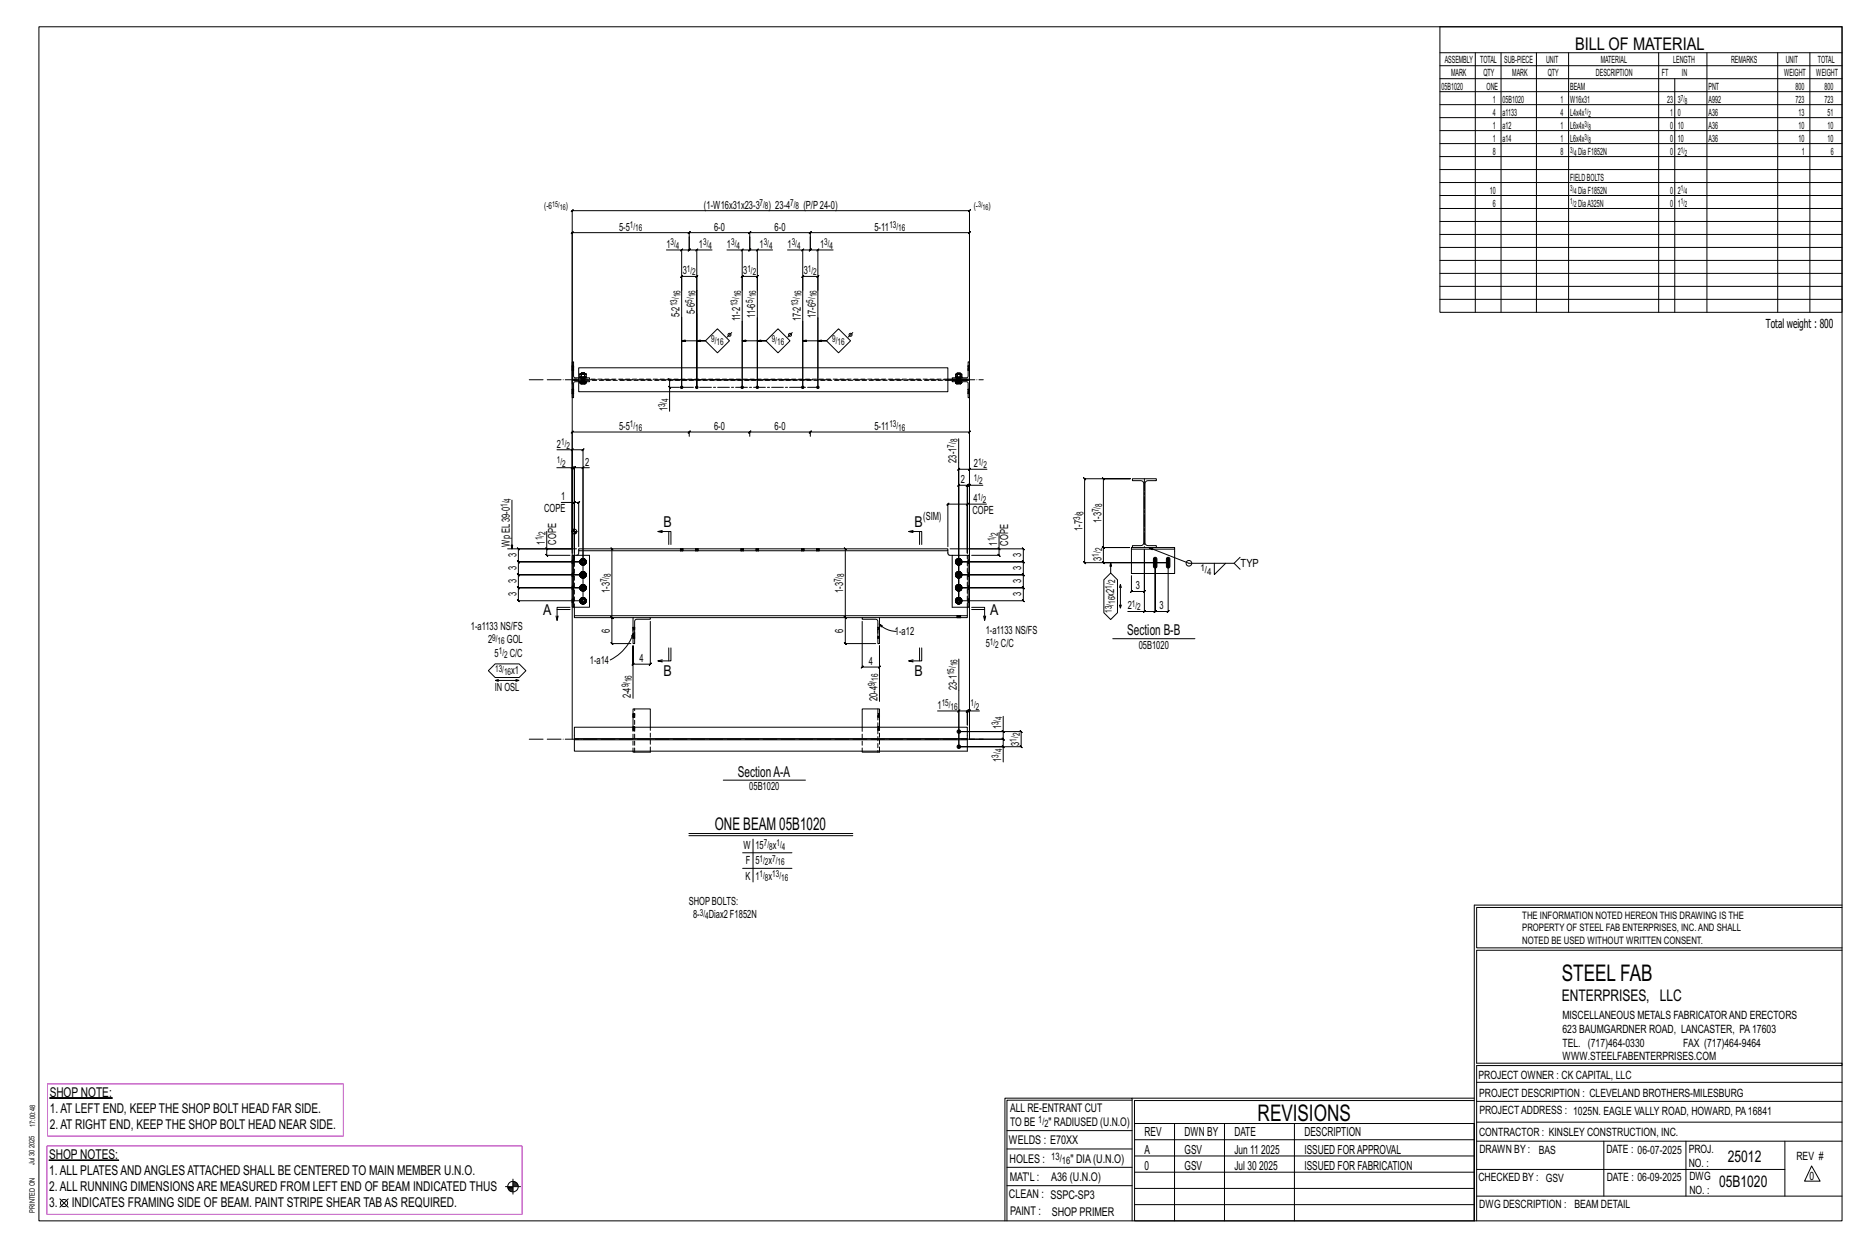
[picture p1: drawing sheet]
<svg xmlns="http://www.w3.org/2000/svg" width="914mm" height="610mm" viewBox="0 0 914 610" stroke-linecap="round" stroke-linejoin="round" font-family="sans-serif">
<g fill="#000" stroke="#000" stroke-width=".49">
<path d="M565 273h1v4a.9 .9 0 0 1-1 1 .9 .9 0 0 1 0-1zM571 273h2v4a.9 .9 0 0 1-1 1 .9 .9 0 0 1-1-1zM24 537h31zM24 568h34z"/>
<circle cx="334" cy="189" r=".6"/>
<circle cx="341" cy="189" r=".6"/>
<circle cx="363" cy="189" r=".6"/>
<circle cx="371" cy="189" r=".6"/>
<circle cx="393" cy="189" r=".6"/>
<circle cx="400" cy="189" r=".6"/>
<circle cx="469" cy="358" r=".9"/>
<circle cx="469" cy="365" r=".9"/>
</g>
<g fill="none" stroke="#000" stroke-width=".49">
<path d="M19 13h883v584h-883zM705 13h197v140h-197zM705 26h197M705 32h197M705 39h197M722 26v127M735 26v127M752 26v127M768 26v127M812 26v127M820 39v114M836 26v127"/>
<path d="M870 26v127M886 26v127M705 45h197M705 51h197M705 58h197M705 64h197M705 70h197M705 77h197M705 83h197M705 89h197M705 96h197M337 114l1-1-1 1z"/>
<path d="M337 116v6h1l-1 1v-1h-3M337 116v6v1l1-1h-1h4M337 116l1-3-1 1h-57l1-1-1 1v74M337 114h30l1-1-1 3M367 114l1-1-1 1zM367 116v6h1l-1 1v-1h-4M367 116v6v1l1-1h-1h4M367 114h30h-1l1-1v3M397 116v6l-1 1 1-1h-4M397 116v6l-1 1 1-1h3M397 114h78h-1l1-1v3M397 113l-1 1z"/>
<path d="M705 102h197M705 108h197M705 115h197M326 122h8v20M334 122l-1 1zM341 122h1l-1 1zM349 122h-8v20v-7h1l-1 1v-1h-7l-1 1 1-1v54M356 122h7v20M363 122h1l-1 1zM371 122l-1 1zM378 122h-7v20M385 122h8v20"/>
<path d="M393 122l-1 1 1-1zM400 123l1-1zM408 122h-8v20M705 121h197M705 127h197M705 134h197M334 155v34zM341 142v47zM341 153v36M363 157v32zM371 156v33zM393 157v32z"/>
<path d="M400 156v33zM705 140h197M705 146h197M280 179h.1M281 179h.1M283 180h181v12h-181zM334 167h11h-4M351 161l6 6-6 6-6-6zM358 163l-2 2M363 167h12h-4M381 161l6 6-6 6-6-6zM388 163l-2 2"/>
<path d="M393 167h12h-5M410 161l6 6-6 6-5-6zM417 163l-2 2M474 179h.1M475 179h.1M280 190h.1M280 193h.1M280 181h.1M281 190h.1M281 193h.1M281 181h.1M283 186h-3v9h1v-8h2"/>
<path d="M283 185l-2 1h2M283 185l-2-1v-7h-1v9h2M285 185h.1M285 185v1M285 186h.1M285 187h.1M286 185h.1M286 185v1M286 186h.1M286 187h.1M327 189l1 1zM333 189h-5v12"/>
<path d="M363 189v-54v1l1-1h-1h8l-1 1 1-1v54M393 189v-54l-1 1 1-1h7v1l1-1h-1v54M397 186h-69l-1-1 1 1v3M464 185l10 1h-10M466 186h9v9h-1v-8h-8zM466 185h8v-8h1v9h-9zM468 185h3zM468 187h.1M468 185v-2h1v2M468 187v1M468 187h1h-1v1v-1M468 185h.1"/>
<path d="M468 185v1M468 186h.1M468 183h3v2M469 183h1v2M469 188v-1h1v1M469 187h.1M469 188l1-1v1M470 187h-1v1M470 185h.1M470 185v1M470 186h.1M470 187h.1"/>
<path d="M470 187h1M471 187h.1M471 187l-1 1M474 190h.1M474 193h.1M474 181h.1M475 190h.1M475 193h.1M475 181h.1M337 211h1l-1 1zM337 213l1-2-1 1v-1h-57h1l-1 1v-1v60M337 211h30v1l1-1-1 2"/>
<path d="M367 211h1l-1 1zM367 211h30l-1 1 1-1v2M397 211h78l-1 1 1-1v2M397 211l-1 1zM469 215v79v-64l1-1-1 1h6M273 220h7v49v-40h-7M280 221l1-1zM280 229l1-1zM280 220h5v1l1-1h-1v74h-31l-1-1 1 1v-6l-1-1 1 1h31h-31l-1-1 1 1v-7v1l-1-1h1h31h-31v1l-1-1h1v-6l-1-1 1 1-1-1 1 1v-6l-1-1 1 1h26h-32M280 229h9M285 229l1-1-1 1zM285 229v46h-31h31"/>
<path d="M475 237h-1l-1 1 1-1v34M475 229l-1 1zM475 237l-1 1zM481 237h-6v34M483 230h-8v39h26l-1-1 1 1v6l-1-1 1 1h-32h32l-1-1 1 1v6h-1l1 1v-1h-32h32h-1l1 1v-1v7l-1-1 1 1h-32h32l-1-1 1 1v6l-1-1 1 1h-32v-57v1l1-1h-1h5l-1 1 1-1v34M530 234h1h22h-13l1 1-1-1v34v-1l1 1h-1h13h-13v-1l1 1h-1v7l1 1-1-1h32h-41v1l-1-1h1v-41v1zM554 234h12v1h-5l-1 2v29l1 1h5v1h-12v-1h5l1-1v-29l-1-2h-5zM251 245v24M268 260v9h14M275 246h6v25M280 260h.1M280 259v1"/>
<path d="M281 259v1M281 246l1-1zM281 246h2l1-1-1 1v21M281 259v8M324 260h-2M447 260h-2M474 247h-10v-1l-1 1h1v20M474 246l-1 1zM483 247h-9v24M267 268l1 1zM268 269v3l-1-1 1 1h11M280 260h3"/>
<path d="M280 272h1v25h-1zM281 272h8v25h-8M281 269v-40l1-1-1 1 1-1-1 1v46M281 260v1M282 260v1M283 269h181h-181zM283 269v2l-1 1M284 275h.1M284 274v1M284 276h1M284 274v1v1v-1M285 276h.1"/>
<path d="M285 280h-1M285 273l-1 1M285 276h1M285 280h.1M285 273v1M285 274l1-1v1M286 274l1 1M286 280h-1M286 273l-1 1M286 276h-1M286 275h1l-1 1M286 275v1"/>
<path d="M286 274h1h-1M287 274v1M300 269l-1-1 1 1v33h-1l1 1-1-1 1 1v-1v13l-1-1 1 1h9M324 261l-2-1h6v6M327 260v6M333 269h.1M334 269h.1M340 269h.1M342 269h.1M363 269h.1M364 269h.1M370 269h.1"/>
<path d="M371 269h.1M392 269h.1M394 269h.1M400 269h.1M401 269h.1M414 269l-1-1 1 1v33h-1l1 1-1-1 1 1v-1v13l-1-1 1 1h15M447 261l-2-1h6v6M450 260v6M464 269v2l2 1M468 275h.1M468 274v1M468 276h1"/>
<path d="M468 274v1v1v-1M469 276h.1M469 273l-1 1M469 280h-1M469 276h1M469 273v1M469 274l1-1v1M469 280h.1M470 274l1 1M470 273l-1 1M470 280h-1M470 276h-1"/>
<path d="M470 275h1l-1 1M470 275v1M470 274h1h-1M471 274v1M474 272h1v25h-1zM474 272h-8v25h8M489 268l1 1zM489 261v8h-24M489 269v3v-1l1 1h-1h-13M544 275v5M554 268v13h21v-12M563 268l19 8h22l3-3"/>
<path d="M566 268h9v1h-21M572 275v24l-1 1 1-1h-7h1l-1 1v-1v-24v24h1l-1 1v-1h-5M594 276v5l6-5M604 276l3 3M273 298h6M279 297h-6v6v-2M281 297v4M284 294h.1M284 288h.1M284 281h.1M284 293v1M284 287v1"/>
<path d="M284 295h1M284 289h1M284 282l1 1M284 281v1M284 294v-1v1v1v-1M284 287v-1v2v1v-1M284 281v-1v1v1M285 295h.1M285 288v1M285 282v1M285 293h-1M285 286h-1"/>
<path d="M285 295h1M285 289h1M285 282l1 1M285 292v1M285 293h1M285 286v1M285 287l1-1v1M285 280h1M286 293l1 1M286 287l1 1M286 280l1 1v1M286 293h-1"/>
<path d="M286 286l-1 1M286 295h-1M286 288v1h-1M286 282v1l-1-1M286 294h1l-1 1M286 288h1l-1 1M286 282h1h-1M286 294v1M286 288v1M286 281v1M286 293h1l-1 1M286 286l1 1h-1"/>
<path d="M286 280l1 1h-1M287 293v1M287 287v1M287 281h.1M468 294h.1M468 288h.1M468 281h.1M468 287v1M468 293v1M468 282l1 1M468 289h1M468 295h1"/>
<path d="M468 281v1M468 281v-1v1v1M468 287v-1v2v1v-1M468 294v-1v1v1v-1M469 282v1M469 288v1M469 295h.1M469 286h-1M469 293h-1M469 282l1 1M469 289h1M469 295h1"/>
<path d="M469 280h1M469 286v1M469 287l1-1v1M469 292v1M469 293h1M470 280l1 1v1M470 287l1 1M470 293l1 1M470 286l-1 1M470 293h-1M470 282v1l-1-1M470 288v1h-1"/>
<path d="M470 295h-1M470 282h1h-1M470 288h1l-1 1M470 294h1l-1 1M470 281v1M470 288v1M470 294v1M470 280l1 1h-1M470 286l1 1h-1M470 293h1l-1 1M471 281h.1M471 287v1"/>
<path d="M471 293v1M474 297v5h-43M476 297h6v6l1-2M476 298h6M544 280l3 4v16l-3 3-4-3v-16zM548 287v-1l1 1M548 286v11v-1M549 296l-1 1M554 282v7l-1 1 1-1h6v1l1-1h-1v-20v30h-8M560 299h1l-1 1zM272 301l1 2M310 312h.1"/>
<path d="M310 307h.1M310 302h8v1h-6l-1 1v11h-1zM310 310v1h-1zM310 310a23 23 0 0 1-11 13M311 312h.1M311 307h.1M318 304v21l1-1-1 1h-8v-1l-1 1h1v-9v26M318 302h104M327 317v6M328 317v6h-6l2 1M422 302h9v13h-1v-11l-1-1h-7zM422 304v22v1l1-1h-1h9l-1 1 1-1v-10v27"/>
<path d="M430 312h.1M430 307h.1M430 305l2 1-1 1zM430 305a12 12 0 0 0 9 4M431 312h.1M431 307h.1M450 317v6M451 317v6h-6l2 1M468 301h.1M468 302h.1M470 301h.1M470 302h.1"/>
<path d="M474 301h-193v1h29M481 301l1 2M545 312h40M239 328l3-3h12l3 3-3 3h-12zM243 333h11h-1M244 332l-1 1h1M253 332l1 1M324 323h-2M447 323h-2M469 322v43v-17h-10M310 356v-9h8v9M422 356v-9h9v9"/>
<path d="M469 348h5h-1l1-1v1v7v-7h-1l1-1v1h1M470 347l-1 1zM475 347l-1 1zM479 348h-4v14M491 357l1 1zM491 350v8h-22h31l-1-1 1 1v7h-1l1 1v-1h-31h22v8M491 358v4v-1l1 1h-1h-16M280 362v-259v1l1-1h-1h195l-1 1 1-1v259M281 361h193v1h-193zM281 362v6h193v-6M281 361v-5h193v5M310 368h8"/>
<path d="M422 368h9M475 362h16v-1l1 1h-1v3M491 365l1 1zM354 382h40M337 408h80M337 409h80M364 417h24M369 411v21M364 425h24M722 443v154M722 443h180M902 444h-179v20h179"/>
<path d="M902 465h-179v55h179v1h-179v76M554 538h-61v59M554 537h168M722 538h-167v13M723 539h179M723 530h179M493 553h61M555 550h167v47h-167zM555 558h167M575 550v47M599 550v47M634 550v47"/>
<path d="M723 549h179M723 558h179M785 558v27M825 558v27M874 558v27M251 577v7M251 579h2M251 580h3M251 578h2M493 571h61M493 562h61M555 573h167"/>
<path d="M555 566h167M723 572h151M887 570l4 8h-8zM29 587l4 4M33 587l-4 4M247 581h8M249 581h2M249 582h2M250 583h1M492 597v-60h62v60M493 580h61M555 589h167"/>
<path d="M555 581h167M723 585h179"/>
<circle cx="357" cy="164" r=".7"/>
<circle cx="387" cy="164" r=".7"/>
<circle cx="416" cy="164" r=".7"/>
<circle cx="281" cy="260" r="1.2"/>
<circle cx="582" cy="276" r="1.4"/>
<circle cx="31" cy="589" r="1.8"/>
<circle cx="251" cy="581" r="2.6"/>
</g>
<path d="M23 530h145v26h-145zM23 561h233v33h-233z" fill="none" stroke="#f0f" stroke-width=".5"/>
<g fill="none" stroke="#000" stroke-width=".49" stroke-dasharray="2 1.4">
<path d="M280 180h1M280 179h1M280 179h.1M281 179h-1M281 179h.1M474 180h1h-1M475 179h-1M475 179h.1M475 180l-1-1M280 191h1M280 191v-1M280 193h.1"/>
<path d="M280 192l1 1M280 192h1M280 181h.1M280 181h1M280 180l1 1M280 193h1M281 190h-1M281 190v1M281 192l-1-1 1 1M281 180h-1l1 1M283 186h181M283 187h6v-1"/>
<path d="M284 185h.1M284 187h.1M284 187v1zM284 183v2zM284 185h1zM284 183h1zM284 187l1 1zM284 187h1zM284 188h.1M285 185h.1M285 186h.1M285 186v1"/>
<path d="M285 185v1M285 185v2zM285 187h.1M285 183h.1M285 183v2zM285 185h1zM285 183h1zM285 188h.1M285 186v-1M285 187v1zM285 185v1zM285 186l1-1"/>
<path d="M285 185h1M285 186l1 1zM285 187h1zM286 186v-1M286 186v1M286 188h.1M286 187h.1M286 185h.1M286 183h.1M286 187v1zM286 185h1zM286 183v2z"/>
<path d="M286 183h1zM286 185v2zM286 186h.1M286 187v-1M287 185h.1M287 187l-1 1zM287 187h.1M287 183v2zM289 186v-1h-6M464 186h-181M468 187h.1M468 187v1"/>
<path d="M468 185h1h-1v-2h1v2v-2v2h1h-1M468 187h1M468 188v-1v1v-1h1M468 185h.1M468 186h.1M468 186v1M468 185v1M468 185v2zM468 183h1M469 183h1M469 188h.1M469 187h.1"/>
<path d="M469 185h.1M469 183h.1M469 185h-1h1M469 185h1M469 186v-1M469 186l-1 1M469 187v1l1-1M469 185v1zM469 186l1-1M469 186l1 1zM469 186v1M469 188v-1h1"/>
<path d="M469 187h1M470 186v-1M470 186v1M470 188h.1M470 187h.1M470 185h.1M470 183h.1M470 183v2zM470 185h1h-1v-2h1v2M470 185v2zM470 186h.1M470 187v-1"/>
<path d="M470 188v-1M470 187h1l-1 1zM470 185h1M471 187l-1 1zM471 187h.1M474 193h.1M474 191l1 1-1-1M474 181h.1M474 193h1M474 181h1M475 190h-1M475 192h-1"/>
<path d="M475 193h.1M475 190v1M475 191l-1-1M475 191h-1M475 180h-1M475 181h-1M475 181h.1M280 276h1zM280 276v-1M280 275l1 1M280 275h1M280 274h1"/>
<path d="M281 275h-1h1M281 272v25M284 275h.1M284 275l1-1-1 1 1 1-1-1M284 274v1zM284 275v1zM284 274v1M284 274h.1M284 276h1zM284 274l1-1zM284 276h1M284 274l1-1"/>
<path d="M284 275l1 1M284 274h1M285 275h.1M285 280h1zM285 276h1zM285 274h1zM285 274h-1v1v-1v1v1v-1v1h1M285 274v1zM285 275v1zM285 280h.1M285 276h.1M285 273h.1"/>
<path d="M285 274h.1M285 280h1h-1h1zM285 273v1M285 276h1M285 273h1h-1h1v1zM285 273h1zM286 276h.1M286 276v-1zM286 274h.1M286 280h.1M286 273v1zM286 273v1"/>
<path d="M286 280h1zM286 276h1zM286 273l1 1zM286 274v1zM286 280l1 1zM286 274l1 1zM286 275h.1M286 275h1l-1 1M286 274h1h-1M286 276v-1M286 274l1 1M287 274h.1"/>
<path d="M287 274v1zM287 274v1M287 275v1zM287 275l-1 1zM287 275h.1M333 269h.1M334 269h.1M334 269h-1M340 269h.1M340 269h1M341 269h-1M341 269h.1"/>
<path d="M342 269h.1M363 269h.1M363 269h1zM364 269h.1M370 269h.1M371 269h.1M371 269h-1M392 269h.1M393 269h-1M393 269h.1M393 269h1M394 269h-1"/>
<path d="M394 269h.1M400 269h.1M400 269h1zM401 269h.1M468 275h.1M468 275l1-1-1 1 1 1-1-1M468 274v1zM468 275v1zM468 274v1M468 274h.1M468 276h1zM468 274l1-1z"/>
<path d="M468 276h1M468 274l1-1M468 275l1 1M468 274h1M468 275h1zM469 276h1zM469 274h1zM469 280h1zM469 274h-1v1v-1v1v1v-1v1h1M469 274l-1 1zM469 275v1zM469 274h.1"/>
<path d="M469 276h.1M469 273h.1M469 280h.1M469 273v1M469 276h1M469 273h1h-1h1v1zM469 273h1zM469 280h1h-1h1zM470 276h.1M470 276v-1zM470 274h.1M470 273v1z"/>
<path d="M470 273v1M470 280h.1M470 274v1zM470 274l1 1zM470 280l1 1zM470 275h.1M470 275h1l-1 1M470 274h1h-1M470 276v-1M470 274l1 1M470 274h1zM471 274v1z"/>
<path d="M471 274v1M471 275l-1 1zM471 275h.1M474 274h1zM474 275h1l-1-1M475 274h.1M475 275l-1-1M475 275h-1M475 276h-1M280 295h1zM280 295h.1M280 294l1 1"/>
<path d="M280 294h1M280 293h1M280 288h1zM280 288h.1M280 288h1M280 287h1M280 282h1zM280 282h.1M280 282h1M280 281h1M280 280h1M281 294h-1l1 1"/>
<path d="M281 288h-1h1M281 282l-1-1 1 1M284 294v1zM284 288h.1M284 281v1zM284 294h.1M284 294l1-1-1 1 1 1-1-1M284 288l1-2-1 2 1 1-1-1M284 281l1-1-1 1 1 2-1-2M284 293v1zM284 295h.1M284 287v1z"/>
<path d="M284 288v1zM284 281h.1M284 282h.1M284 293v1M284 287v1M284 282v-1M284 293h.1M284 295h1zM284 293l1-1zM284 286v1zM284 289h1zM284 286h1z"/>
<path d="M284 280v1zM284 282l1 1zM284 280h1zM284 295h1M284 293h1zM284 293h1M284 289h1M284 286h1M284 282l1 1M284 280h1M284 294l1 1M284 294l1-1"/>
<path d="M284 288l1 1M284 287h1M284 282h1M284 281l1-1M285 294h.1M285 288h.1M285 281v1zM285 295h1zM285 293h1zM285 289h1zM285 286h1zM285 283h1z"/>
<path d="M285 293h-1v1v-1v1v1v-1v1h1M285 287l-1-1v2v-1v1v1v-1v1l1-1M285 280h-1v1v1h1M285 294v1zM285 287v1zM285 281h.1M285 282h.1M285 295v1zM285 292h.1M285 289h.1M285 286h.1M285 283h.1"/>
<path d="M285 293v1zM285 295h.1M285 293h.1M285 287h.1M285 282v1zM285 281v-1zM285 292v1v-1v1M285 296l1-1zM285 295h1M285 292l1 1-1-1 1 1zM285 292h1zM285 286v1"/>
<path d="M285 289h1M285 288h1zM285 287h1zM285 286h1h-1h1v1zM285 283h1M285 282l1 1M285 282h1zM285 280l1 1zM286 295h.1M286 295v-1zM286 293v1zM286 293h.1"/>
<path d="M286 289v-1M286 288h.1M286 287h.1M286 282h.1M286 281h.1M286 289h.1M286 286h.1M286 283v-1zM286 283v-1M286 295h1zM286 292l1 1zM286 289h1z"/>
<path d="M286 286h1zM286 283l1-1zM286 294h.1M286 287v1zM286 293l1 1zM286 286l1 2zM286 281v1zM286 294h1l-1 1M286 294l1-1h-1M286 288h1l-1 1M286 287h1l-1-1M286 282h1h-1"/>
<path d="M286 281h1l-1-1M286 295v-1M286 293l1 1M286 286v1l1 1M286 282v-1M286 280l1 2M287 293h.1M287 286v1zM287 280v1zM287 293v1zM287 293v1M287 287v1z"/>
<path d="M287 287v1M287 281h.1M287 295h.1M287 288v1zM287 282h.1M287 294l-1 1zM287 288l-1 1zM287 281l-1 2zM287 294v1zM287 288h.1M287 281v1zM468 281v1z"/>
<path d="M468 288h.1M468 294v1zM468 281l1-1-1 1 1 2-1-2M468 288l1-2-1 2 1 1-1-1M468 294h.1M468 294l1-1-1 1 1 1-1-1M468 281h.1M468 282h.1M468 287v1zM468 288v1zM468 293v1zM468 295h.1"/>
<path d="M468 282v-1M468 287v1M468 293v1M468 280v1zM468 282l1 1zM468 280h1zM468 286v1zM468 289h1zM468 286h1zM468 293h.1M468 295h1zM468 293l1-1z"/>
<path d="M468 282l1 1M468 280h1M468 289h1M468 286h1M468 295h1M468 293h1zM468 293h1M468 282h1M468 281l1-1M468 288l1 1M468 287h1M468 294l1 1"/>
<path d="M468 294l1-1M468 281l1 1zM468 288h1zM468 294h1zM469 283h1zM469 289h1zM469 286h1zM469 295h1zM469 293h1zM469 280h-1v1v1h1M469 287l-1-1v2v-1v1v1v-1v1l1-1M469 293h-1v1v-1v1v1v-1v1h1"/>
<path d="M469 281h-1zM469 282h.1M469 281h.1M469 287l-1 1zM469 288h.1M469 287h.1M469 294h-1zM469 294v1zM469 294v-1zM469 283h.1M469 289h.1M469 286h.1"/>
<path d="M469 295v1zM469 292h.1M469 282v1zM469 281v-1zM469 295h.1M469 293h.1M469 283h1M469 282l1 1M469 282h1zM469 280l1 1zM469 286v1M469 289h1"/>
<path d="M469 288h1zM469 287h1zM469 286h1h-1h1v1zM469 292v1v-1v1M469 296l1-1zM469 295h1M469 292l1 1-1-1 1 1zM469 292h1zM470 282h.1M470 281h.1M470 289v-1M470 288h.1"/>
<path d="M470 287h.1M470 295h.1M470 295v-1zM470 293v1zM470 293h.1M470 283v-1zM470 283v-1M470 289h.1M470 286h.1M470 292v1zM470 287v1zM470 294h.1"/>
<path d="M470 286l1 2zM470 293l1 1zM470 281v1zM470 282h1h-1M470 281h1l-1-1M470 288h1l-1 1M470 287h1l-1-1M470 294h1l-1 1M470 294l1-1h-1M470 282v-1M470 280l1 2M470 286v1l1 1"/>
<path d="M470 295v-1M470 293l1 1M470 286l1 1zM470 293h1zM471 281h.1M471 287v1zM471 287v1M471 293v1zM471 293v1M471 282h-1zM471 288l-1 1zM471 295h-1z"/>
<path d="M471 281l-1 2zM471 294l-1 1zM471 281v1zM471 288h.1M471 294v1zM474 297v-25M474 280h1zM474 281h1h-1M474 287h1zM474 287l1 1-1-1M474 293h1zM474 294h1l-1-1"/>
<path d="M475 280v1M475 281l-1-1M475 281h-1M475 282h-1M475 287h.1M475 287h-1M475 288h-1M475 293h.1M475 294l-1-1M475 294h-1M475 295h-1M310 308h1"/>
<path d="M310 307h1M310 307h.1M310 312h.1M310 312h1M310 311l1 1M311 307h-1M311 307h.1M311 311v-3h-1v3l1 1M430 312h.1M430 308v3h1v-3l-1-1M430 312h1M431 307h-1"/>
<path d="M431 311h-1M431 312h-1M431 312h.1M431 307h.1M431 308l-1-1M468 301h1M468 301v1M469 302h-1M469 302v-1M469 301v1zM469 302l1-1M469 301h1"/>
<path d="M470 302v-1M470 302h.1M310 357h1zM310 357h.1M310 357h1M310 356h1M310 351h1zM310 351h.1M310 350l1 1M310 350h1M310 349h1M310 356v12"/>
<path d="M311 357l-1-1 1 1M311 350h-1l1 1M422 356v12M430 356h1zM430 356h1h-1M430 349h1zM430 350h1l-1-1M430 347v21M431 356h.1M431 356h-1M431 357h-1M431 349h.1"/>
<path d="M431 350l-1-1M431 350h-1M431 351h-1M311 368v-21M318 368v-12M431 368v-12"/>
</g>
<path d="M259 186h222M259 362h222" fill="none" stroke="#000" stroke-width=".49" stroke-dasharray="6.8 1 0 1"/>
<path d="M334 189h66M560 234v34" fill="none" stroke="#000" stroke-width=".49" stroke-dasharray="5.8 1 1 1"/>
<g font-size="11.2">
<text x="764" y="480">STEEL FAB</text>
<text x="616" y="548">REVISIONS</text>
</g>
<g font-size="8.6">
<text x="771" y="24">BILL OF MATERIAL</text>
<text x="350" y="406">ONE BEAM 05B1020</text>
</g>
<g font-size="7.9">
<text x="765" y="490">ENTERPRISES, LLC</text>
<text x="846" y="569">25012</text>
<text x="842" y="581">05B1020</text>
</g>
<g font-size="7.3">
<text x="325" y="258">B</text>
<text x="448" y="258">B</text>
<text x="266" y="301">A</text>
<text x="485" y="301">A</text>
<text x="552" y="311">Section B-B</text>
<text x="325" y="331">B</text>
<text x="448" y="331">B</text>
<text x="361" y="380">SectionA-A</text>
</g>
<g font-size="6.6">
<text x="24" y="537">SHOP NOTE:</text>
<text x="24" y="545">1.AT LEFT END, KEEP THE SHOP BOLT HEAD FAR SIDE.</text>
<text x="24" y="552">2.AT RIGHT END, KEEP THE SHOP BOLT HEAD NEAR SIDE.</text>
<text x="24" y="567">SHOP NOTES:</text>
<text x="24" y="575">1.ALL PLATESANDANGLESATTACHED SHALL BE CENTERED TO MAIN MEMBER U.N.O.</text>
<text x="24" y="583">2.ALL RUNNING DIMENSIONSARE MEASURED FROM LEFT END OF BEAM INDICATED THUS</text>
<text x="24" y="591">3.</text>
<text x="35" y="591">INDICATES FRAMING SIDE OF BEAM. PAINT STRIPE SHEAR TABAS REQUIRED.</text>
</g>
<g font-size="6.1">
<text x="864" y="161">Total weight : 800</text>
<text x="560" y="556">REV</text>
<text x="580" y="556">DWN BY</text>
<text x="604" y="556">DATE</text>
<text x="639" y="556">DESCRIPTION</text>
<text x="560" y="564">A</text>
<text x="580" y="564">GSV</text>
<text x="604" y="564">Jun 11</text>
<text x="617" y="564">2025</text>
<text x="639" y="564">ISSUED FORAPPROVAL</text>
<text x="560" y="572">0</text>
<text x="580" y="572">GSV</text>
<text x="604" y="572">Jul 30</text>
<text x="616" y="572">2025</text>
<text x="639" y="572">ISSUED FOR FABRICATION</text>
</g>
<g font-size="5.9">
<text x="494" y="560">WELDS : E70XX</text>
<text x="494" y="569">HOLES :</text>
<text x="524" y="569">&quot; DIA(U.N.O)</text>
<text x="494" y="578">MAT'L :</text>
<text x="515" y="578">A36 (U.N.O)</text>
<text x="494" y="586">CLEAN : SSPC-SP3</text>
<text x="495" y="595">PAINT :</text>
<text x="515" y="595">SHOP PRIMER</text>
</g>
<g font-size="5.8">
<text x="494" y="544">ALL RE-ENTRANT CUT</text>
<text x="494" y="551">TO BE</text>
<text x="513" y="551">&quot; RADIUSED (U.N.O)</text>
</g>
<g font-size="5.6">
<text x="765" y="499">MISCELLANEOUS METALS FABRICATORAND ERECTORS</text>
<text x="765" y="505">623 BAUMGARDNER ROAD, LANCASTER, PA17603</text>
<text x="765" y="512">TEL. (717)464-0330</text>
<text x="824" y="512">FAX (717)464-9464</text>
<text x="765" y="519">WWW.STEELFABENTERPRISES.COM</text>
<text x="724" y="528">PROJECT OWNER : CK CAPITAL, LLC</text>
<text x="724" y="537">PROJECT DESCRIPTION : CLEVELAND BROTHERS-MILESBURG</text>
<text x="724" y="545">PROJECTADDRESS : 1025N. EAGLE VALLY ROAD, HOWARD, PA16841</text>
<text x="724" y="556">CONTRACTOR : KINSLEY CONSTRUCTION, INC.</text>
<text x="724" y="564">DRAWN BY :</text>
<text x="753" y="564">BAS</text>
<text x="786" y="564">DATE : 06-07-2025</text>
<text x="827" y="564">PROJ.</text>
<text x="879" y="568">REV #</text>
<text x="827" y="571">NO. :</text>
<text x="724" y="578">CHECKED BY : GSV</text>
<text x="787" y="578">DATE : 06-09-2025</text>
<text x="827" y="578">DWG</text>
<text x="886" y="578">0</text>
<text x="827" y="584">NO. :</text>
<text x="724" y="591">DWG DESCRIPTION : BEAM DETAIL</text>
</g>
<g font-size="5.5">
<text x="345" y="102">(1-W16x31x23-3</text>
<text x="376" y="102">) 23-4</text>
<text x="393" y="102">(P/P24-0)</text>
<text x="303" y="113">5-5</text>
<text x="350" y="113">6-0</text>
<text x="379" y="113">6-0</text>
<text x="428" y="113">5-11</text>
<text x="326" y="121">1</text>
<text x="342" y="121">1</text>
<text x="356" y="121">1</text>
<text x="372" y="121">1</text>
<text x="385" y="121">1</text>
<text x="401" y="121">1</text>
<text x="334" y="134">3</text>
<text x="364" y="134">3</text>
<text x="393" y="134">3</text>
<text x="333" y="155" transform="rotate(-90 333 155)">5-2</text>
<text x="340" y="153" transform="rotate(-90 340 153)">5-6</text>
<text x="370" y="156" transform="rotate(-90 370 156)">11-6</text>
<text x="399" y="156" transform="rotate(-90 399 156)">17-6</text>
<text x="362" y="157" transform="rotate(-90 362 157)">11-2</text>
<text x="392" y="157" transform="rotate(-90 392 157)">17-2</text>
<text x="327" y="201" transform="rotate(-90 327 201)">1</text>
<text x="303" y="210">5-5</text>
<text x="350" y="210">6-0</text>
<text x="379" y="210">6-0</text>
<text x="428" y="210">5-11</text>
<text x="273" y="219">2</text>
<text x="286" y="228">2</text>
<text x="468" y="226" transform="rotate(-90 468 226)">23-1</text>
<text x="477" y="229">2</text>
<text x="470" y="236">2</text>
<text x="275" y="245">1</text>
<text x="476" y="246">4</text>
<text x="266" y="250">COPE</text>
<text x="476" y="251">COPE</text>
<text x="452" y="254">(SIM)</text>
<text x="539" y="256" transform="rotate(-90 539 256)">1-3</text>
<text x="530" y="260" transform="rotate(-90 530 260)">1-7</text>
<text x="250" y="267" transform="rotate(-90 250 267)">Wp EL39-0</text>
<text x="267" y="266" transform="rotate(-90 267 266)">1</text>
<text x="272" y="266" transform="rotate(-90 272 266)">COPE</text>
<text x="488" y="267" transform="rotate(-90 488 267)">1</text>
<text x="494" y="267" transform="rotate(-90 494 267)">COPE</text>
<text x="253" y="273" transform="rotate(-90 253 273)">3</text>
<text x="500" y="273" transform="rotate(-90 500 273)">3</text>
<text x="539" y="274" transform="rotate(-90 539 274)">3</text>
<text x="253" y="279" transform="rotate(-90 253 279)">3</text>
<text x="500" y="279" transform="rotate(-90 500 279)">3</text>
<text x="607" y="277">TYP</text>
<text x="253" y="285" transform="rotate(-90 253 285)">3</text>
<text x="500" y="285" transform="rotate(-90 500 285)">3</text>
<text x="253" y="292" transform="rotate(-90 253 292)">3</text>
<text x="299" y="290" transform="rotate(-90 299 290)">1-3</text>
<text x="413" y="290" transform="rotate(-90 413 290)">1-3</text>
<text x="500" y="292" transform="rotate(-90 500 292)">3</text>
<text x="545" y="292" transform="rotate(-90 545 292)">x2</text>
<text x="556" y="288">3</text>
<text x="552" y="298">2</text>
<text x="568" y="298">3</text>
<text x="230" y="308">1-a1133 NS/FS</text>
<text x="299" y="310" transform="rotate(-90 299 310)">6</text>
<text x="413" y="310" transform="rotate(-90 413 310)">6</text>
<text x="438" y="311">1-a12</text>
<text x="483" y="310">1-a1133 NS/FS</text>
<text x="239" y="315">2</text>
<text x="248" y="315">GOL</text>
<text x="483" y="317">5</text>
<text x="490" y="317">C/C</text>
<text x="557" y="317">05B1020</text>
<text x="242" y="321">5</text>
<text x="250" y="321">C/C</text>
<text x="313" y="324">4</text>
<text x="250" y="330">x1</text>
<text x="289" y="325">1-a14</text>
<text x="425" y="325">4</text>
<text x="242" y="338">IN OSL</text>
<text x="309" y="342" transform="rotate(-90 309 342)">2-4</text>
<text x="468" y="338" transform="rotate(-90 468 338)">23-1</text>
<text x="430" y="343" transform="rotate(-90 430 343)">20-4</text>
<text x="459" y="347">1</text>
<text x="490" y="357" transform="rotate(-90 490 357)">1</text>
<text x="499" y="365" transform="rotate(-90 499 365)">3</text>
<text x="490" y="373" transform="rotate(-90 490 373)">1</text>
<text x="367" y="387">05B1020</text>
<text x="364" y="415">W</text>
<text x="370" y="415">15</text>
<text x="378" y="415">x</text>
<text x="365" y="423">F</text>
<text x="370" y="423">5</text>
<text x="376" y="423">x</text>
<text x="365" y="431">K</text>
<text x="370" y="431">1</text>
<text x="376" y="431">x</text>
<text x="337" y="443">SHOPBOLTS:</text>
<text x="339" y="449">8-</text>
<text x="347" y="449">Diax2 F1852N</text>
</g>
<g font-size="5">
<text x="745" y="450">THE INFORMATION NOTED HEREON THIS DRAWING IS THE</text>
<text x="745" y="456">PROPERTY OF STEEL FAB ENTERPRISES, INC.AND SHALL</text>
<text x="745" y="462">NOTED BE USED WITHOUT WRITTEN CONSENT.</text>
<text x="508" y="550">1/</text>
<text x="511" y="551">2</text>
<text x="515" y="568">13/</text>
<text x="520" y="570">16</text>
</g>
<g font-size="4.9">
<text x="707" y="31">ASSEMBLY</text>
<text x="725" y="31">TOTAL</text>
<text x="736" y="31">SUB-PIECE</text>
<text x="757" y="31">UNIT</text>
<text x="784" y="31">MATERIAL</text>
<text x="819" y="31">LENGTH</text>
<text x="847" y="31">REMARKS</text>
<text x="874" y="31">UNIT</text>
<text x="890" y="31">TOTAL</text>
<text x="710" y="37">MARK</text>
<text x="726" y="37">QTY</text>
<text x="740" y="37">MARK</text>
<text x="758" y="37">QTY</text>
<text x="781" y="37">DESCRIPTION</text>
<text x="814" y="37">FT</text>
<text x="823" y="37">IN</text>
<text x="873" y="37">WEIGHT</text>
<text x="889" y="37">WEIGHT</text>
<text x="706" y="44">05B1020</text>
<text x="728" y="44">ONE</text>
<text x="769" y="44">BEAM</text>
<text x="836" y="44">PNT</text>
<text x="879" y="44">800</text>
<text x="893" y="44">800</text>
<text x="731" y="50">1</text>
<text x="736" y="50">05B1020</text>
<text x="764" y="50">1</text>
<text x="769" y="50">W16x31</text>
<text x="816" y="50">23</text>
<text x="821" y="50">3</text>
<text x="836" y="50">A992</text>
<text x="879" y="50">723</text>
<text x="893" y="50">723</text>
<text x="731" y="57">4</text>
<text x="736" y="57">a1133</text>
<text x="764" y="57">4</text>
<text x="769" y="57">L4x4x</text>
<text x="818" y="57">1</text>
<text x="821" y="57">0</text>
<text x="836" y="57">A36</text>
<text x="880" y="57">13</text>
<text x="895" y="57">51</text>
<text x="731" y="63">1</text>
<text x="736" y="63">a12</text>
<text x="764" y="63">1</text>
<text x="769" y="63">L6x4x</text>
<text x="818" y="63">0</text>
<text x="821" y="63">10</text>
<text x="836" y="63">A36</text>
<text x="880" y="63">10</text>
<text x="895" y="63">10</text>
<text x="731" y="69">1</text>
<text x="736" y="69">a14</text>
<text x="764" y="69">1</text>
<text x="769" y="69">L6x4x</text>
<text x="818" y="69">0</text>
<text x="821" y="69">10</text>
<text x="836" y="69">A36</text>
<text x="880" y="69">10</text>
<text x="895" y="69">10</text>
<text x="731" y="76">8</text>
<text x="764" y="76">8</text>
<text x="772" y="76">DiaF1852N</text>
<text x="818" y="76">0</text>
<text x="821" y="76">2</text>
<text x="882" y="76">1</text>
<text x="896" y="76">6</text>
<text x="769" y="88">FIELDBOLTS</text>
<text x="729" y="95">10</text>
<text x="772" y="95">DiaF1852N</text>
<text x="818" y="95">0</text>
<text x="821" y="95">2</text>
<text x="731" y="101">6</text>
<text x="772" y="101">DiaA325N</text>
<text x="818" y="101">0</text>
<text x="821" y="101">1</text>
</g>
<g font-size="4.7">
<text x="372" y="101">7/</text>
<text x="387" y="101">7/</text>
<text x="266" y="102">(-6</text>
<text x="277" y="102">)</text>
<text x="374" y="102">8</text>
<text x="389" y="102">8</text>
<text x="477" y="102">(-</text>
<text x="484" y="102">)</text>
<text x="308" y="112">1/</text>
<text x="311" y="113">16</text>
<text x="435" y="112">13/</text>
<text x="440" y="113">16</text>
<text x="328" y="120">3/</text>
<text x="331" y="122">4</text>
<text x="344" y="120">3/</text>
<text x="347" y="122">4</text>
<text x="358" y="120">3/</text>
<text x="361" y="122">4</text>
<text x="374" y="120">3/</text>
<text x="376" y="122">4</text>
<text x="388" y="120">3/</text>
<text x="390" y="122">4</text>
<text x="403" y="120">3/</text>
<text x="406" y="122">4</text>
<text x="336" y="133">1/</text>
<text x="339" y="135">2</text>
<text x="366" y="133">1/</text>
<text x="368" y="135">2</text>
<text x="395" y="133">1/</text>
<text x="398" y="135">2</text>
<text x="331" y="150" transform="rotate(-90 331 150)">13/</text>
<text x="333" y="146" transform="rotate(-90 333 146)">16</text>
<text x="339" y="148" transform="rotate(-90 339 148)">5/</text>
<text x="341" y="146" transform="rotate(-90 341 146)">16</text>
<text x="361" y="150" transform="rotate(-90 361 150)">13/</text>
<text x="363" y="146" transform="rotate(-90 363 146)">16</text>
<text x="368" y="148" transform="rotate(-90 368 148)">5/</text>
<text x="370" y="146" transform="rotate(-90 370 146)">16</text>
<text x="391" y="150" transform="rotate(-90 391 150)">13/</text>
<text x="392" y="146" transform="rotate(-90 392 146)">16</text>
<text x="398" y="148" transform="rotate(-90 398 148)">5/</text>
<text x="400" y="146" transform="rotate(-90 400 146)">16</text>
<text x="348" y="167">9/</text>
<text x="378" y="167">9/</text>
<text x="407" y="167">9/</text>
<text x="351" y="169">16</text>
<text x="380" y="169">16</text>
<text x="410" y="169">16</text>
<text x="327" y="197" transform="rotate(-90 327 197)">4</text>
<text x="326" y="199" transform="rotate(-90 326 199)">3/</text>
<text x="308" y="209">1/</text>
<text x="435" y="209">13/</text>
<text x="311" y="211">16</text>
<text x="440" y="211">16</text>
<text x="275" y="218">1/</text>
<text x="277" y="219">2</text>
<text x="467" y="219" transform="rotate(-90 467 219)">7/</text>
<text x="469" y="216" transform="rotate(-90 469 216)">8</text>
<text x="273" y="227">1/</text>
<text x="479" y="227">1/</text>
<text x="275" y="228">2</text>
<text x="481" y="229">2</text>
<text x="477" y="235">1/</text>
<text x="479" y="237">2</text>
<text x="250" y="245" transform="rotate(-90 250 245)">4</text>
<text x="479" y="244">1/</text>
<text x="248" y="248" transform="rotate(-90 248 248)">1/</text>
<text x="481" y="246">2</text>
<text x="530" y="252" transform="rotate(-90 530 252)">8</text>
<text x="538" y="251" transform="rotate(-90 538 251)">7/</text>
<text x="540" y="248" transform="rotate(-90 540 248)">8</text>
<text x="529" y="254" transform="rotate(-90 529 254)">3/</text>
<text x="267" y="262" transform="rotate(-90 267 262)">2</text>
<text x="488" y="262" transform="rotate(-90 488 262)">2</text>
<text x="265" y="264" transform="rotate(-90 265 264)">1/</text>
<text x="487" y="265" transform="rotate(-90 487 265)">1/</text>
<text x="540" y="270" transform="rotate(-90 540 270)">2</text>
<text x="538" y="272" transform="rotate(-90 538 272)">1/</text>
<text x="588" y="279">1/</text>
<text x="591" y="281">4</text>
<text x="297" y="285" transform="rotate(-90 297 285)">7/</text>
<text x="299" y="282" transform="rotate(-90 299 282)">8</text>
<text x="412" y="285" transform="rotate(-90 412 285)">7/</text>
<text x="413" y="282" transform="rotate(-90 413 282)">8</text>
<text x="546" y="285" transform="rotate(-90 546 285)">2</text>
<text x="544" y="288" transform="rotate(-90 544 288)">1/</text>
<text x="544" y="300" transform="rotate(-90 544 300)">13/</text>
<text x="546" y="295" transform="rotate(-90 546 295)">16</text>
<text x="554" y="297">1/</text>
<text x="557" y="299">2</text>
<text x="241" y="314">9/</text>
<text x="244" y="315">16</text>
<text x="485" y="315">1/</text>
<text x="487" y="317">2</text>
<text x="244" y="320">1/</text>
<text x="247" y="322">2</text>
<text x="242" y="329">13/</text>
<text x="469" y="326" transform="rotate(-90 469 326)">16</text>
<text x="247" y="330">16</text>
<text x="309" y="334" transform="rotate(-90 309 334)">16</text>
<text x="428" y="336" transform="rotate(-90 428 336)">9/</text>
<text x="430" y="333" transform="rotate(-90 430 333)">16</text>
<text x="467" y="330" transform="rotate(-90 467 330)">15/</text>
<text x="308" y="336" transform="rotate(-90 308 336)">9/</text>
<text x="461" y="346">15/</text>
<text x="465" y="347">16</text>
<text x="475" y="346">1/</text>
<text x="478" y="347">2</text>
<text x="491" y="352" transform="rotate(-90 491 352)">4</text>
<text x="489" y="355" transform="rotate(-90 489 355)">3/</text>
<text x="498" y="363" transform="rotate(-90 498 363)">1/</text>
<text x="499" y="360" transform="rotate(-90 499 360)">2</text>
<text x="489" y="371" transform="rotate(-90 489 371)">3/</text>
<text x="491" y="368" transform="rotate(-90 491 368)">4</text>
<text x="374" y="414">7/</text>
<text x="377" y="416">8</text>
<text x="380" y="414">1/</text>
<text x="383" y="416">4</text>
<text x="372" y="422">1/</text>
<text x="374" y="423">2</text>
<text x="378" y="422">7/</text>
<text x="381" y="423">16</text>
<text x="372" y="429">1/</text>
<text x="374" y="431">8</text>
<text x="378" y="429">13/</text>
<text x="382" y="431">16</text>
<text x="343" y="448">3/</text>
<text x="345" y="450">4</text>
</g>
<g font-size="4.2">
<text x="823" y="49">7/</text>
<text x="825" y="51">8</text>
<text x="776" y="56">1/</text>
<text x="778" y="57">2</text>
<text x="776" y="62">3/</text>
<text x="778" y="63">8</text>
<text x="776" y="68">3/</text>
<text x="778" y="70">8</text>
<text x="769" y="75">3/</text>
<text x="770" y="76">4</text>
<text x="823" y="75">1/</text>
<text x="825" y="76">2</text>
<text x="769" y="94">3/</text>
<text x="770" y="95">4</text>
<text x="823" y="94">1/</text>
<text x="825" y="95">4</text>
<text x="769" y="100">1/</text>
<text x="770" y="101">2</text>
<text x="823" y="100">1/</text>
<text x="825" y="101">2</text>
</g>
<g font-size="4">
<text x="270" y="101">15/</text>
<text x="479" y="101">3/</text>
<text x="274" y="103">16</text>
<text x="481" y="103">16</text>
</g>
<g font-size="3.7">
<text x="17" y="551" transform="rotate(-90 17 551)">17:00:48</text>
<text x="17" y="562" transform="rotate(-90 17 562)">2025</text>
<text x="17" y="570" transform="rotate(-90 17 570)">Jul 30</text>
<text x="17" y="593" transform="rotate(-90 17 593)">PRINTED ON</text>
</g>
</svg>
